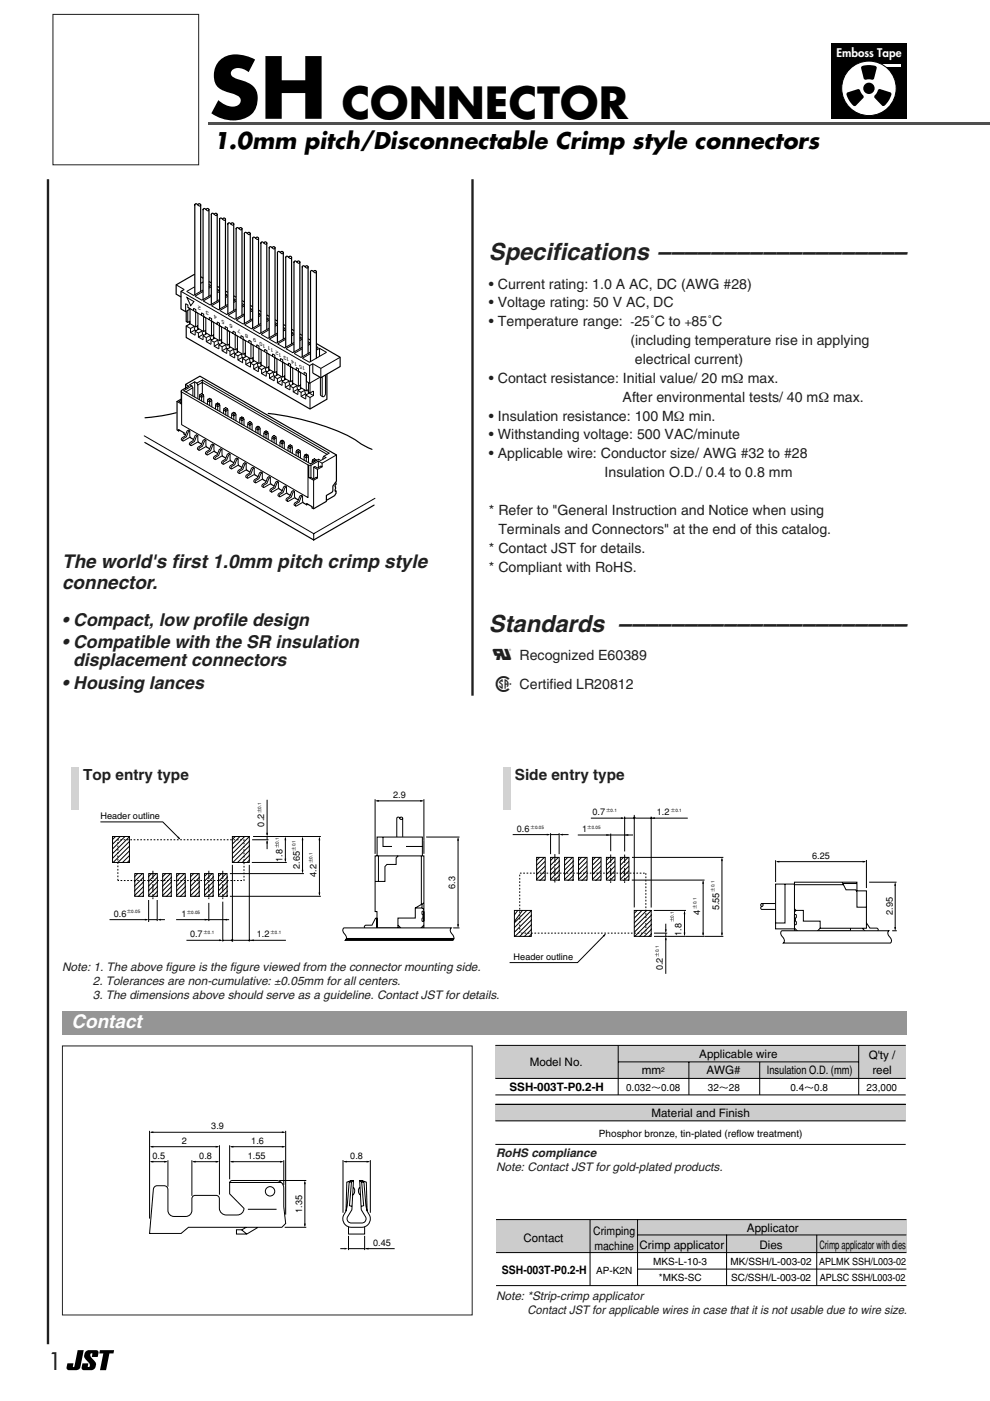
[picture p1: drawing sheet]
<svg xmlns="http://www.w3.org/2000/svg" width="210mm" height="297mm" viewBox="0 0 210 297" stroke-linecap="round" stroke-linejoin="round" font-family="sans-serif">
<path d="M16.5 286.3h1.3l-.8 3.6a.9 .9 0 0 1-.9 .6h-1.5a.49 .49 0 0 1-.5-.6l.2-.8h1.3l-.1 .7h.2zM18.3 286.5l.5-.2h1.6a.49 .49 0 0 1 .5 .6l-.2 .8h-1.2l.1-.7a.48 .48 0 0 0-.5 .4 .48 .48 0 0 0 .3 .5 1.54 1.54 0 0 1 .5 2.4l-.5 .2h-1.6a.49 .49 0 0 1-.5-.6l.2-.8h1.2l-.1 .7a.48 .48 0 0 0 .5-.4 .48 .48 0 0 0-.3-.5 1.54 1.54 0 0 1-.5-2.4zM21.2 286.3h3l-.1 .7h-.9l-.7 3.5h-1.3l.7-3.5h-.9z" fill="#000"/>
<path d="M13.2 43h83v73h-83z" fill="#fff"/>
<g fill="none" stroke="#000" stroke-width=".21">
<path d="M41.9 43.4l.4 .3 .2-.3M43.1 59.8l-.5 .3M43.7 44.4l.4 .3 .2-.2M45.4 45.5l.4 .2 .3-.2M47.2 46.5l.4 .2 .2-.2M49 47.5l.3 .2 .3-.2M50.7 48.5l.4 .3 .2-.3M52.5 49.5l.3 .3 .3-.3M54.2 50.5l.4 .3 .2-.3M56 51.5l.3 .3 .3-.3M57.7 52.5l.4 .3 .2-.3M59.5 53.5l.3 .3 .3-.2"/>
<path d="M61.2 54.6l.4 .2 .2-.2M63 55.6l.3 .2 .3-.2M64.7 56.6l.4 .2 .2-.2M66.5 57.6l.4 .3 .2-.3M37.3 60.4l1.8 1M38.4 61.8l27.2 15.7 .7-.4 1.7 1 4.1-2.4M39.4 66.1v-1.7l.4 .3v.5l.5 .3v3.1l1.2 .7 .5-.2M39.5 69.1l.9 .5v.9l1 .6v-.9M39.6 63.1l1.5 .8-.7 .9zM39.8 65.8v2.6M39.8 65.2l1.2 .7M41.1 69.1l.2 .9 .3 .1"/>
<path d="M41.1 69.2l-.7 .4M41.3 70l-.9 .5M41.3 60.8l-1.7 1 1.5 .8 1.9-1.1M41.4 70.2l.7 .4v.9l1 .5v-.8M41.5 69.3v-3.1l-.5-.3v-.5l.5 .2v.5l.5 .4v3.1l1.2 .7 .4-.3M41.5 66.1l1.2 .7M41.8 69.2l.2 .7M42.1 69.7l-.7 .5M42.8 70.1l.2 .8 .2 .2M42.8 70.2l-.7 .4M43 71l-.9 .5M43 61.8l-1.7 1 1.5 .9 2-1.2"/>
<path d="M43.1 71.2l.6 .4v.8l1 .6v-.8M43.2 70.3v-3.2l-.5-.3v-.5l.5 .3v.5l.4 .3v3.2l1.2 .7 .5-.3M43.2 67.1l1.2 .7M43.4 70.1l.2 .7M43.8 70.7l-.7 .5M44.3 60.3l.4 .2-.4 .3M44.5 71l.2 .9 .2 .1M44.5 71.2l-.8 .4M44.6 71.9l-.9 .5M44.7 72.2l.7 .4v.8l1 .6v-.9M44.8 60.8l-.5 .3M44.8 62.8l-1.7 1 1.5 .9 2-1.2"/>
<path d="M44.8 71.3v-3.2l-.4-.3v-.5l.5 .3v.5l.4 .3v3.1l1.2 .7 .5-.2M44.9 68.1l1.2 .7M45.1 71.1l.2 .7M45.5 71.6l-.8 .6M46.1 61.3l.3 .3-.3 .2M46.1 72l.2 .9 .3 .1M46.1 72.1l-.7 .5M46.3 72.9l-.9 .5M46.4 73.1l.7 .4v.9l1 .5v-.8M46.5 72.2v-3.1l-.4-.3v-.5l.4 .2v.5l.5 .4v3.1l1.2 .7 .5-.3M46.5 69l1.2 .7M46.5 61.8l-.4 .3"/>
<path d="M46.6 63.8l-1.8 1 1.5 .9 2-1.2M46.8 72.1l.2 .7M47.1 72.6l-.7 .5M47.8 62.3l.4 .3-.4 .2M47.8 73l.2 .8 .3 .2M47.8 73.1l-.7 .4M48 73.9l-.9 .5M48.1 74.1l.7 .4v.8l1 .6v-.8M48.2 73.2v-3.2l-.5-.3v-.5l.5 .3v.5l.5 .3v3.2l1.2 .7 .4-.3M48.2 70l1.2 .7M48.3 62.8l-.5 .3M48.3 64.8l-1.7 1 1.5 .9 2-1.2"/>
<path d="M48.5 73l.2 .7M48.8 73.6l-.7 .5M49.5 73.9l.2 .9 .2 .2M49.5 74.1l-.7 .4M49.6 63.4l.3 .2-.3 .2M49.7 74.8l-.9 .5M49.8 75.1l.6 .4v.8l1 .6v-.9M49.9 74.2v-3.2l-.5-.3v-.5l.5 .3v.5l.4 .3v3.1l1.2 .7 .5-.2M49.9 71l1.2 .7M50.1 65.9l-1.8 .9 1.5 .9 2-1.1M50.1 63.8l-.5 .3M50.1 74l.2 .7"/>
<path d="M50.5 74.5l-.7 .6M51.2 74.9l.2 .9 .2 .1M51.2 75l-.8 .5M51.3 64.4l.4 .2-.4 .2M51.3 75.8l-.9 .5M51.4 76l.7 .4v.9l1 .5v-.8M51.5 75.1v-3.1l-.4-.3v-.5l.5 .2v.5l.4 .4v3.1l1.2 .7 .5-.3M51.6 71.9l1.2 .7M51.8 64.8l-.5 .3M51.8 66.9l-1.7 1 1.5 .8 2-1.1M51.8 75l.2 .7M52.2 75.5l-.8 .5"/>
<path d="M52.8 75.9l.2 .8 .3 .2M52.8 76l-.7 .4M53 76.8l-.9 .5M53.1 65.4l.4 .2-.4 .2M53.1 77l.7 .4v.8l1 .6v-.8M53.2 76.1v-3.2l-.4-.3v-.5l.4 .3v.5l.5 .3v3.2l1.2 .7 .5-.3M53.2 72.9l1.2 .7M53.5 75.9l.2 .7M53.6 67.9l-1.7 1 1.4 .8 2-1.1M53.6 65.9l-.5 .2M53.8 76.5l-.7 .5M54.5 76.8l.2 .9 .3 .2"/>
<path d="M54.5 77l-.7 .4M54.7 77.7l-.9 .5M54.8 78l.7 .4v.8l1 .6v-.9M54.8 66.4l.4 .2-.4 .2M54.9 77.1v-3.2l-.5-.3v-.5l.5 .3v.5l.5 .3v3.1l1.2 .7 .4-.2M54.9 73.9l1.2 .7M55.2 76.9l.2 .7M55.3 66.9l-.5 .3M55.3 68.9l-1.7 1 1.5 .8 2-1.1M55.5 77.4l-.7 .6M56.2 77.8l.2 .9 .2 .1M56.2 77.9l-.7 .5"/>
<path d="M56.4 78.7l-.9 .5M56.5 78.9l.6 .4v.9l1 .5v-.8M56.6 78v-3.1l-.5-.3v-.5l.5 .2v.5l.4 .4v3.1l1.2 .7 .5-.3M56.6 67.4l.4 .2-.4 .2M56.6 74.8l1.2 .7M56.8 77.9l.2 .7M57.1 69.9l-1.7 1 1.4 .8 2-1.1M57.1 67.9l-.5 .3M57.2 78.4l-.7 .5M57.9 78.8l.2 .8 .2 .2M57.9 78.9l-.8 .4M58 79.7l-.9 .5"/>
<path d="M58.1 79.9l.7 .4v.8l1 .6v-.8M58.2 79v-3.2l-.4-.3v-.5l.5 .3v.5l.4 .3v3.2l1.2 .7 .5-.3M58.3 75.8l1.2 .7M58.3 68.4l.4 .2-.4 .3M58.5 78.8l.2 .7M58.8 68.9l-.5 .3M58.8 70.9l-1.7 1 1.5 .9 2-1.2M58.9 79.4l-.8 .5M59.5 79.7l.2 .9 .3 .2M59.6 79.9l-.8 .4M59.9 80v-3.2l-.4-.3v-.5l.4 .3v.5l.5 .3v3.1l1.2 .7 .5-.2M59.9 76.8l1.2 .7"/>
<path d="M60.1 69.4l.4 .2-.4 .3M60.2 79.8l.2 .7M60.6 69.9l-.5 .3M60.6 71.9l-1.7 1 1.4 .9 2-1.2M61.6 77.7l1.2 .7M61.8 70.4l.4 .3-.4 .2M62.3 70.9l-.5 .3M62.3 72.9l-1.7 1 1.5 .9 2-1.2M63.3 78.7l1.2 .7M63.6 71.4l.4 .3-.4 .2M64.1 73.9l-1.7 1 1.4 .9 2-1.2M64.1 71.9l-.5 .3"/>
<path d="M65.3 72.5l.4 .2-.4 .2M65.6 77.5v3.8M65.8 72.9l-.5 .3M66.3 77.1v2M67.1 73.5l.4 .2-.4 .2M67.1 74.2l.6-.3 1.5 .8-3.6 2.1-1.5-.8 1.7-1M67.7 73.9v1.6M67.8 80l-2.2 1.3-.6-.4v-1.7l-.5-.3v.5l.4 .3v3.2M68 78.1v2M68.3 79.9l.1 4.2M69 79.5v4l-.2 .4-.3 .2-.5-.2-.1-.2v-3.7M30.6 92.4l35.9 20.7"/>
<path d="M37.5 85.1l.9 .5M37.9 91.1v.3M38.4 84.9l-.4 .2M38.4 83.1l27.1 15.6h.4l1.6-1 .8 .5 3-1.7M38.5 83.1v6.9l26.8 15.5v-6.9M39.3 81.5l.7 .4M40.2 92.7l-1.3 .8-.4-.2 .1-.5 .6-.4 .4-1 .4-.2 .2 .2 .2 1.4M40.2 91.4l-.3 .1-.4 1.1-.7 .5v.4M40.7 81.8l-1.7 1 26.9 15.6 1.6-1 .5 .2 1.1-.6-.5-.3M40.7 81.8l.2 .4v1.7M40.9 82.2l-1.5 .9M41.3 81v3.2"/>
<path d="M41.7 81.2l1.2-.6v2.9M41.7 81.2l-.4-.2-1.1 .6 .5 .2M41.7 81.2l.3 .4M41.9 93.7l-1.3 .8-.4-.3 .1-.4 .6-.4 .5-1 .3-.2 .2 .2 .2 1.4M42 81.6v2.9M42 81.6l.9-.5 26.4 15.2M42 92.4l-.4 .1-.4 1.1-.7 .5v.4M42.3 84l.4 .2 .5-.2M42.4 83.7l-.1 1M42.4 83.7l.3-.2 .4 .2M42.4 83.7l.3 .2M42.7 83.9v1.1"/>
<path d="M42.9 80.6l26.9 15.5-1.2 .6-.1 .7M43.1 83.7l.1 1.6M43.1 83.7l-.4 .2M43.7 94.7l-1.4 .8-.4-.3 .1-.4 .7-.4 .4-1 .3-.2 .3 .1 .1 1.5M43.7 93.3l-.3 .2-.5 1.1-.7 .5v.4M44 85l.4 .2M44.1 84.7l-.1 1M44.1 84.7l.3-.2 .4 .2M44.1 84.7l.3 .2M44.8 84.7l.1 1.6M44.8 84.7l-.4 .2v1.1M44.9 85l-.5 .2"/>
<path d="M45.4 95.7l-1.4 .8-.4-.3 .1-.4 .7-.4 .4-1.1 .3-.1 .3 .1 .1 1.5M45.4 94.3l-.3 .2-.5 1.1-.7 .5v.3M45.7 86l.5 .2 .4-.2M45.8 85.6l-.1 1.1M45.8 85.6l.4-.2 .3 .2M45.8 85.6l.4 .2M46.2 85.8v1.2M46.5 85.6l.1 1.6M46.5 85.6l-.3 .2M47.1 96.7l-1.4 .7-.4-.2 .1-.4 .7-.4 .4-1.1 .3-.1 .3 .1 .1 1.4M47.1 95.3l-.3 .2-.4 1.1-.8 .5v.3M47.4 86.9l.5 .3 .4-.3"/>
<path d="M47.5 86.6l-.1 1.1M47.5 86.6l.4-.2 .3 .2M47.5 86.6l.4 .2M47.9 86.8v1.2M48.2 86.6l.1 1.6M48.2 86.6l-.3 .2M48.8 97.6l-1.4 .8-.4-.2 .1-.4 .7-.4 .4-1.1 .3-.2 .3 .2 .1 1.4M48.8 96.3l-.3 .2-.4 1-.8 .5v.4M49.1 87.9l.5 .3 .4-.3M49.2 87.6l-.1 1.1M49.2 87.6l.4-.2 .3 .2M49.2 87.6l.4 .2"/>
<path d="M49.6 87.8v1.2M49.9 87.6l.1 1.6M49.9 87.6l-.3 .2M50.5 98.6l-1.4 .8-.4-.2 .1-.4 .7-.4 .4-1.1 .3-.2 .3 .2 .1 1.4M50.5 97.3l-.3 .2-.4 1-.8 .5v.4M50.8 88.9l.5 .3 .4-.3M50.9 88.6l-.1 1.1M50.9 88.6l.4-.2 .3 .2M50.9 88.6l.4 .2M51.3 88.8v1.2M51.6 88.6l.1 1.6M51.6 88.6l-.3 .2"/>
<path d="M52.2 99.6l-1.4 .8-.4-.2 .1-.4 .7-.4 .4-1.1 .3-.2 .3 .2 .1 1.4M52.2 98.3l-.3 .2-.4 1-.8 .5v.4M52.5 89.9l.5 .3 .4-.3M52.6 89.6l-.1 1.1M52.6 89.6l.4-.2 .3 .2M52.6 89.6l.4 .2M53 89.8v1.1M53.3 89.6l.1 1.6M53.3 89.6l-.3 .2M53.9 99.3l-.3 .1-.4 1.1-.7 .5v.4M54.2 90.9l.5 .2 .5-.2M54.3 90.6l.4-.2 .3 .2 .2 1.6"/>
<path d="M54.3 90.6l-.1 1M54.3 90.6l.4 .2M54.7 90.8v1.1M55.1 90.6l-.4 .2M55.9 91.9l.5 .2 .5-.2M56 91.6l-.1 1M56 91.6l.4-.2 .4 .2M56 91.6l.4 .2M56.4 91.8v1.1M56.8 91.6l.1 1.6M56.8 91.6l-.4 .2M57.7 92.9l.4 .2 .5-.2"/>
<path d="M57.8 92.5l-.1 1.1M57.8 92.5l.3-.2 .4 .2M57.8 92.5l.3 .3M58.1 92.8v1.1M58.5 92.5l.1 1.6M58.5 92.5l-.4 .3M59.4 93.8l.4 .3M59.5 93.5l-.1 1.1M59.5 93.5l.3-.2 .4 .2M59.5 93.5l.3 .2M59.7 80.6l-.9 .5M59.8 80.9l.7 .4v.8l1 .6v-.9"/>
<path d="M59.8 93.7v1.2M60.2 93.5l.1 1.6M60.2 93.5l-.4 .2M60.3 93.8l-.5 .3M60.5 80.3l-.7 .6M61.1 94.8l.4 .3 .5-.3M61.2 94.5l-.1 1.1M61.2 94.5l.3 .2M61.2 94.5l.3-.2 .4 .2M61.2 80.7l.2 .9 .3 .1M61.2 80.8l-.7 .5M61.4 81.6l-.9 .5"/>
<path d="M61.5 81.8l.7 .4v.9l1 .5v-.8M61.5 94.7v1.2M61.6 80.9v-3.1l-.5-.3v-.5l.5 .2v.5l.5 .4v3.1l1.2 .7 .4-.3M61.9 80.8l.2 .7M61.9 94.5l.1 1.6M61.9 94.5l-.4 .2M62.2 81.3l-.7 .5M62.8 95.8l.4 .3 .5-.3M62.9 95.5l-.1 1.1M62.9 95.5l.3 .2M62.9 95.5l.3-.2 .4 .2M62.9 81.7l.2 .8 .2 .2"/>
<path d="M62.9 81.8l-.7 .4M63.1 82.6l-.9 .5M63.2 82.8l.6 .4v.8l1 .6v-.8M63.2 95.7v1.2M63.3 81.9v-3.2l-.5-.3v-.5l.5 .3v.5l.4 .3v3.2l1.2 .7 .5-.3M63.5 81.8l.2 .6M63.6 95.5l.1 1.6M63.6 95.5l-.4 .2M63.8 83.2l.8-.6 .2 .9 .2 .2M63.9 82.3l-.7 .5M64.5 96.8l.4 .3 .5-.3M64.6 96.5l-.1 1.1"/>
<path d="M64.6 96.5l.3 .2M64.6 96.5l.3-.2 .4 .2M64.7 83.5l-.9 .5M64.8 83.8l.9 .5v2.4M64.9 96.7v1.1M65.2 82.7l.2 .7M65.3 96.5l.1 1.6M65.3 96.5l-.4 .2M65.4 81.1v2l.3 .2M65.5 98.7v2.5l1 .6M65.6 83.2l-.8 .6M65.6 83.3l.9 .6"/>
<path d="M65.7 83.3l.8-.4v1l-.8 .4M65.7 81.2v2.1M65.9 98.7v2.5M66.2 97.8l.3 .2M66.3 97.5l-.1 .7M66.3 97.5l.3 .2M66.3 97.5l.3-.2 .4 .2M66.5 99.1v2.4M66.5 99.1l.8 .4M66.7 97.7v.2M67 97.5l.1 .2M67 97.5l-.3 .2"/>
<path d="M67.5 97.7v1.4M68.3 98.2v.8l-1 .5v1.8l-.8 .5v6.1M68.3 99l-.3-.2-.7 .4-.5-.3-.3 .2M53.9 100.6l-1.4 .8-.4-.3 .1-.4 .7-.4 .4-1 .3-.2 .3 .2 .1 1.4M55.6 101.6l-1.4 .8-.4-.3 .2-.4 .6-.4 .4-1 .3-.2 .3 .1 .1 1.5M55.6 100.2l-.3 .2-.4 1.1-.7 .5v.4M57.3 102.6l-1.4 .8-.4-.3 .2-.4 .6-.4 .4-1.1 .3-.1 .3 .1 .2 1.5M57.3 101.2l-.3 .2-.4 1.1-.7 .5v.3M59 103.6l-1.3 .7-.5-.2 .2-.4 .6-.4 .4-1.1 .3-.1 .3 .1 .2 1.4M59 102.2l-.3 .2-.4 1.1-.7 .5v.3M60.7 104.6l-1.3 .7-.4-.2 .1-.4 .6-.4 .4-1.1 .4-.2 .2 .2 .2 1.4M60.7 103.2l-.3 .2-.4 1-.7 .5v.4"/>
<path d="M62.4 105.5l-1.3 .8-.4-.2 .1-.4 .6-.4 .5-1.1 .3-.2 .2 .2 .2 1.4M62.5 104.2l-.4 .2-.4 1-.7 .5v.4M64.2 106.5l-1.4 .8-.4-.2 .1-.4 .7-.4 .4-1.1 .3-.2 .3 .2 .1 1.4M64.2 105.2l-.4 .2-.4 1-.7 .5v.4M65 106.8v.2M65.5 101.2h.4M65.9 101.2l.6 .3 .6-.3 .2 .1M66.5 113.1v1.4M79.5 105.6l-13 7.5"/>
</g>
<g fill="none" stroke="#000" stroke-width=".25">
<path d="M41.3 58.1l-4 2.3v2l1.1 .6M42.6 58.7l.5 .3M44.3 59.7l.5 .3M45.4 45.4l.4-.2 .3 .3v18.3M45.4 45.5l-.3-.3-.3 .3v19M47.2 46.4l.3-.2 .3 .3v18.3M47.2 46.5l-.4-.3-.2 .3v19M48.9 47.4l.4-.2 .3 .3v18.3M49 47.5l-.4-.3-.3 .3v19M50.7 48.5l.3-.2 .3 .2v18.3M50.7 48.5l-.4-.3-.2 .3v19M52.4 49.5l.4-.2 .3 .2v18.3"/>
<path d="M52.5 49.5l-.4-.2-.3 .2v19M54.2 50.5l.3-.2 .3 .2v18.3M54.2 50.5l-.4-.2-.2 .2v19.1M55.9 51.5l.4-.2 .3 .2v18.4M56 51.5l-.4-.2-.3 .2v19.1M57.7 52.5l.3-.2 .3 .2v18.4M57.7 52.5l-.4-.2-.2 .2v19.1M59.4 53.5l.4-.2 .3 .3v18.3M59.5 53.5l-.4-.2-.3 .3v19M61.2 54.5l.3-.2 .3 .3v18.3M61.2 54.6l-.4-.3-.2 .3v19M62.9 55.5l.4-.2 .3 .3v18.3"/>
<path d="M63 55.6l-.4-.3-.3 .3v19M64.7 56.5l.3-.2 .3 .3v18.3M64.7 56.6l-.4-.3-.2 .3v19M66.4 57.6l.4-.2 .3 .2M66.5 57.6l-.4-.2-.3 .2v19M67.1 57.6v18.3M39.1 61.4l-.7 .4v3.7l1 .6 .9-.5M39.5 66v2.2l.3 .2 .5-.3M40.2 68.1v.6l-.7 .4v2.5l26.2 15.1 3.6-2.1v-5.3M42.5 61.8v-18.4l-.1-.2-.3 .1-.2 .1-.3-.2-.3 .2v19.1M44.3 62.8v-18.3l-.2-.3-.3 .1-.1 .1-.4-.2-.2 .3v19M46.1 60.7l.5 .3"/>
<path d="M47.8 61.7l.5 .3M49.6 62.7l.5 .3M51.3 63.7l.5 .3M53.1 64.8l.5 .2M54.8 65.8l.5 .3M56.6 66.8l.5 .3M58.3 67.8l.5 .3M60.1 68.8l.5 .3M61.8 69.8l.5 .3M63.6 70.8l.5 .3M65.3 71.8l.5 .3M67.1 72.8l5 2.9v2l-4.1 2.4-1.7-1"/>
<path d="M30.7 93.8l35.8 20.7 12.8-7.4M37.4 87.5l-3.1 .6-3.6 .5M37.9 91.1l1.1 .7v.2l.3 .2M38 85.1l.4 .3M38.4 84.6l-.9 .5v6.1l.4 .2 .2-.2M39.3 82.2v-.7l3.1-1.7 28.9 16.7v5.5l-.7 1.1v1l-.2 .3-1.2 .6v1.3l-2.7 1.6-.3-.2v-.3l-1.2-.6M40 81.9l-1.6 .9v2.9M40.4 92.8l.6 .4M42.1 93.8l.6 .4M43.8 94.8l.6 .3M45.5 95.8l.6 .3M47.2 96.7l.6 .4"/>
<path d="M48.9 97.7l.6 .4M50.6 98.7l.7 .4M52.3 99.7l.7 .4M56.9 87.7a52.1 52.1 0 0 1 18.3 5.5l1.6 1.1 2.1 1M54 100.7l.7 .4M55.7 101.7l.7 .3M57.5 102.7l.6 .3M59.2 103.6l.6 .4M60.9 104.6l.6 .4M62.6 105.6l.6 .4M64.3 106.6l.7 .4 .3-.1M71.1 102.3l.1 .4-.2 .3v1.1h.2v.5l-.3 .5-1.7 .9"/>
</g>
<path d="M.2 0h209.7v38h-209.7z" fill="#fff"/>
<path d="M44.3 26h165.6v.5h-165.6z" fill="#4d4d4d"/>
<path d="M176.2 9.2h16v16h-16z" fill="#000"/>
<path d="M186 13.7h5v.6h-5z" fill="#fff"/>
<circle cx="184.2" cy="18.7" r="5.8" fill="#fff" stroke="#000" stroke-width=".21"/>
<circle cx="184.2" cy="18.7" r="1.21" fill="#000"/>
<path d="M179.7 19.9l2.2-.8 .3 .1 .7 1.3-1.5 1.8a1.76 1.76 0 0 1-1.4-1.4zM182.8 14.3a3.9 3.9 0 0 1 2.9 0l-.5 2.3-.3 .1h-1.5zM186.4 19.1l2.3 .6a1.76 1.76 0 0 1-.6 1.8l-.2 .3a.63 .63 0 0 1-.8 .4l-1.6-1.7z" fill="#000" stroke="#000" stroke-width=".35"/>
<path d="M10.2 38v247" fill="none" stroke="#231f20" stroke-width=".5"/>
<path d="M11.2 3.1h30.9v31.8h-30.9z" fill="#fff"/>
<path d="M11.2 3.1h30.9v31.8h-30.9z" fill="none" stroke="#231f20" stroke-width=".21"/>
<path d="M81.2 177.5v2h8.4M77.3 196.3l.3-.1h1.3l.7-1.5h.3v2.2h-2.3a.38 .38 0 0 1-.3-.6zM80.2 181.5v5.4M84.4 196.1l.9 .8h3.6l1-.8M84.4 181.5l-.4 .4v1.4h-2l-.4 .4v3.2h-2.1M85 196.7h-5.1v-3.4h-.4v-11.8h10.4v15.2h-.6M89.3 181.5v10.3M89.5 191.7v.8h-1.4M89.5 192.5l.4 .3M89.5 193.2h.2l.2 .2v.7a1.25 1.25 0 0 1-.2 1.3l-.2-.2 .2-.7-.2-.8zM89.6 181.4v-3.9h-9.6v4M89.9 191.5l-1.8 1v2.1h-3.7v2.1" fill="none" stroke="#000" stroke-width=".21"/>
<path d="M83.2 178.6h3v1.7h-3z" fill="#fff"/>
<path d="M79.5 169.8l.8-.2v.4zM89.1 169.6l.8 .2-.8 .2z" fill="#000"/>
<path d="M79.8 169.8h9.8M89.9 178.2v2.8" fill="none" stroke="#000" stroke-width=".21"/>
<path d="M72.9 196.7h22.8a1.06 1.06 0 0 0 .4 1.6l.1 .7-.2 .3h-22.8a1.06 1.06 0 0 0-.4-1.6l-.1-.7z" fill="#fff" stroke="#000" stroke-width=".21"/>
<path d="M73.5 199h22.7l-.2 .3h-22.8z" fill="#000" stroke="#000" stroke-width=".21"/>
<g fill="none" stroke="#000" stroke-width=".21">
<path d="M21.3 174.3h13.2l3.6 3.5M23.9 177.4h3.5v5.5h-3.5zM24.5 177.3l-.7 .7M25.5 177.3l-1.7 1.7M26.5 177.3l-2.7 2.7M27.5 177.4l-3.7 3.6M27.5 178.4l-3.7 3.6M27.5 179.4l-3.6 3.5M49.3 177.4h3.6v5.5h-3.6zM49.9 177.3l-.7 .7M50.9 177.3l-1.7 1.7M51.9 177.3l-2.7 2.7"/>
<path d="M52.9 177.4l-3.7 3.6M52.9 178.4l-3.7 3.6M52.9 179.4l-3.6 3.5M53.5 178h3.4M53.7 177.4h14.3M56.6 169.6v7.5M56.6 177.4v.6M56.6 178.3v1.7M60.5 177.7v4.9M64.1 177.7v7.2M67.7 177.7v12M79.5 169.4v11.6"/>
<path d="M84.8 173.5l.3-.3 .3 .3M85.4 177.4v-3.9l-.2 .2h-.3l-.5-.5-.3 .3v4M89.9 169.5v8.7M90.3 177.5h7.1M97.1 177.8v18.6M23.2 195h8M27.5 180.4l-2.6 2.5M27.5 181.4l-1.6 1.5M27.5 182.4l-.6 .5M28.6 185.2h1.8v4.8h-1.8zM29.2 185.2l-.7 .7M30.2 185.2l-1.7 1.7"/>
<path d="M30.5 186.9l-2 2M30.5 187.9l-2 2M30.5 188.9l-1.2 1.2M30.5 189.9l-.2 .2M30.5 185.9l-2 2M31.5 195h1.8M31.5 190.8v4.7M31.5 185.2h1.9v4.8h-1.9zM32.2 185.2l-.8 .7M33.2 185.2l-1.8 1.7M33.3 190.8v4.5M33.4 186.9l-2 2"/>
<path d="M33.4 187.9l-2 2M33.4 188.9l-1.1 1.2M33.4 189.9l-.1 .2M33.4 185.9l-2 2M33.6 195h1.4M34.5 185.2h1.8v4.8h-1.8zM35.2 185.2l-.8 .7M36.2 185.2l-1.8 1.7M36.4 185.9l-2 2M36.4 186.9l-2 2M36.4 187.9l-2 2M36.4 188.9l-1.1 1.2"/>
<path d="M36.4 189.9l-.1 .2M37.3 195h11.3M37.5 185.2h1.8v4.8h-1.8zM38.1 185.2l-.7 .7M39.1 185.2l-1.7 1.7M39.4 189.9l-.2 .2M39.4 186.9l-2 2M39.4 187.9l-2 2M39.4 188.9l-1.2 1.2M39.4 185.9l-2 2M39.5 199.4h7.4M40.4 185.2h1.8v4.8h-1.8z"/>
<path d="M41.1 185.2l-.7 .7M42.1 185.2l-1.7 1.7M42.4 189.9l-.2 .2M42.4 186.9l-2 2M42.4 185.9l-2 2M42.4 187.9l-2 2M42.4 188.9l-1.2 1.2M43.4 185.2h1.8v4.8h-1.8zM44 185.2l-.7 .7M44.3 191.4v3.9M45 185.2l-1.7 1.7M45.2 188.9l-1.1 1.2"/>
<path d="M45.2 186.9l-1.9 2M45.2 187.9l-1.9 2M45.2 189.9l-.1 .2M45.2 185.9l-1.9 2M46.3 185.2h1.8v4.8h-1.8zM47 185.2l-.7 .7M47.2 199.4h2.1M47.2 191.2v8.4M48 185.2l-1.7 1.7M48.2 186.9l-1.9 2M48.2 187.9l-1.9 2M48.2 188.9l-1.1 1.2"/>
<path d="M48.2 189.9l-.1 .2M48.2 185.9l-1.9 2M48.7 185.2h15.7M48.7 190h19.3M49.3 183.4v16.2M49.6 199.4h11M52.9 183.4v16.2M52.9 180.4l-2.6 2.5M52.9 181.4l-1.6 1.5M52.9 182.4l-.6 .5M53.4 182.9h7.4M96.1 196.7h1.3"/>
<path d="M166.4 187.4v8.3h-2M168.4 187.4h-4v9.5h4.1M168.4 196.8l1 .7h3.6l.9-.7h9.8v-7.9h-2v-1.9h-13.3v10.3h.6M168.4 187.6h10.4M168.4 192.7l.4 .3M168.5 193.9h.2l.1 .2-.2 .7 .2 1.1-.1 .2-.3-.2zM168.8 193h1.5v2.3h3.6v1.5M168.8 193l-.4 .4M178.6 187l.8 1.7h2l.3 .4v3.2h2M178.7 187.3h3M180.3 196.8v.5h-6.9M183.7 195.7l.7 1.1h1.4a.38 .38 0 0 1 .4 .4 .38 .38 0 0 1-.4 .3h-2.3l-.7-.7"/>
</g>
<g fill="#000">
<path d="M37.6 177.6l.3-.2 .4 .6zM56.5 176.6h.3l-.2 .8zM56.6 178l.2 .8h-.4zM60.5 177.4l.2 .8h-.4zM64.1 177.4l.2 .8h-.3zM67.7 177.4l.2 .8h-.4zM97.1 177.5l.2 .8h-.4zM30.7 194.8l.8 .2-.8 .2zM33.3 195l.8-.2v.4zM43.4 194.8l.8 .2-.8 .2zM46.4 199.2l.8 .2-.8 .1zM47.3 195l.8-.2v.4z"/>
<path d="M53 199.4l.8-.2v.3zM60.3 182.1h.4l-.2 .8zM64 184.4h.3l-.2 .8zM67.5 189.2h.4l-.2 .8zM96.9 195.9h.4l-.2 .8z"/>
<circle cx="49.3" cy="199.4" r=".27"/>
</g>
<path d="M25 178h26.7v8.7h-26.7z" fill="none" stroke="#000" stroke-width=".21" stroke-dasharray=".4 .4" stroke-linecap="butt"/>
<path d="M32.4 184.6v6M44.3 184.6v6M47.2 184.6v6" fill="none" stroke="#000" stroke-width=".21" stroke-dasharray="1.8 .4 .4 .4" stroke-linecap="butt"/>
<path d="M165.8 197.3h22.7a.88 .88 0 0 0 .1 1.3 .88 .88 0 0 1 .2 1.3h-22.7a1.06 1.06 0 0 0-.4-1.5l-.2-.8z" fill="#fff" stroke="#000" stroke-width=".21"/>
<path d="M164.4 182.7l.8-.2v.4zM182.9 182.5l.8 .2-.8 .2zM189.6 196.5h.4l-.2 .8zM189.8 187l.2 .8h-.4z" fill="#000"/>
<g fill="none" stroke="#000" stroke-width=".21">
<path d="M109.1 193h3.6v5.5h-3.6zM113.8 181.8h1.8v4.8h-1.8zM116.7 181.8h1.9v4.8h-1.9zM119.7 181.8h1.8v4.8h-1.8zM122.7 181.8h1.8v4.8h-1.8zM125.6 181.8h1.8v4.8h-1.8zM128.6 181.8h1.8v4.8h-1.8zM131.5 181.8h1.8v4.8h-1.8zM134.5 193h3.6v5.5h-3.6zM161.5 191.6l-.2 .3 .2 .3M164.4 191.6h-2.9l.3 .1v.3l-.5 .5 .2 .3h2.9M164.4 182.4v4.6"/>
<path d="M164.7 182.7h18.7M183.7 182.3v6M184.3 187h5.8M189.2 197.3h.9M189.8 187.3v9.7"/>
</g>
<path d="M110.2 185.1h26.7v12.7h-26.7z" fill="none" stroke="#000" stroke-width=".21" stroke-dasharray=".4 .4" stroke-linecap="butt"/>
<path d="M109.4 174.8h3v1.7h-3z" fill="#fff"/>
<g fill="#000">
<path d="M115.9 176.8l.8 .2-.8 .1zM118.6 177l.7-.2v.3zM128.5 176.9l.8 .1-.8 .2zM131.6 173.3l.8 .2-.8 .1zM132.4 177l.8-.1v.3zM138.1 173.5l.8-.2v.3zM127.8 198.4l.7-.5-.4 .7zM141.2 198.5l.1 .8h-.3zM141 197h.3l-.1 .8zM145 197.7h.3l-.2 .8zM145.1 193l.2 .8h-.4zM148.9 197.7h.4l-.2 .8z"/>
<path d="M149.1 186.6l.2 .8h-.4zM152.9 197.7h.4l-.2 .8zM153.1 181.8l.2 .8h-.4zM59.8 239.9l.8 .2-.8 .1zM31.7 240.1l.8-.2v.3zM31.7 243.1l.8-.2v.4zM31.7 246.3l.8-.2v.4zM34.8 246.1l.8 .2-.8 .2zM40.7 246.3l.8-.2v.4zM45.7 242.9l.8 .2-.8 .2zM45.7 246.1l.8 .2-.8 .2zM48.7 246.3l.8-.2v.4z"/>
<path d="M48.7 243.1l.8-.2v.4zM59.4 246.1l.8 .2-.8 .2zM59.8 242.9l.8 .2-.8 .2zM64.6 250.3l.2 .8h-.3zM64.5 259.4h.3l-.2 .8zM72.7 246.3l.8-.2v.4zM77.7 246.1l.8 .2-.8 .2zM73 264.6l.8 .1-.8 .2zM77.3 264.7l.8-.1v.3z"/>
<circle cx="134.5" cy="173.4" r=".27"/>
</g>
<g fill="none" stroke="#000" stroke-width=".21">
<path d="M108.7 177h7.7M116.7 176.7v4.4M116.7 177h1.9M118.6 176.7v4.4M118.9 177h1.6M122.5 177h11.7M125.3 173.5h6.8M129.5 176.7v3.8M132.4 173.5h2.1M132.4 173.1v7.4M134.5 172.8v19.6M134.8 173.5h11"/>
<path d="M138.1 173.1v19.3M109.8 193l-.8 1.1M110.8 193l-1.8 2.4M111.7 193l-2.7 2.7M112.7 193l-3.7 3.7M112.7 194l-3.7 3.7M112.7 195l-3.6 3.6M112.7 196l-2.6 2.6M112.7 197l-1.6 1.6M112.7 198l-.6 .6M114.5 181.7l-.8 .8M115.5 181.7l-1.8 1.8"/>
<path d="M115.6 183.6l-1.9 1.9M115.6 184.6l-1.9 1.9M115.6 185.6l-1.1 1.1M115.6 186.6l-.1 .1M115.6 182.6l-1.9 1.9M117.4 181.7l-.7 .8M118.4 181.7l-1.7 1.8M118.6 182.6l-1.9 1.9M118.6 183.6l-1.9 1.9M118.6 184.6l-1.9 1.9M118.6 185.6l-1.1 1.1M118.6 186.6l-.1 .1"/>
<path d="M120.4 181.7l-.7 .8M121.4 181.7l-1.7 1.8M121.6 183.6l-1.9 1.9M121.6 184.6l-1.9 1.9M121.6 185.6l-1.1 1.1M121.6 186.6l-.1 .1M121.6 182.6l-1.9 1.9M123.4 181.7l-.8 .8M124.4 181.7l-1.8 1.8M124.5 182.6l-1.9 1.9M124.5 183.6l-1.9 1.9M124.5 184.6l-1.9 1.9"/>
<path d="M124.5 185.6l-1.1 1.1M124.5 186.6l-.1 .1M126.3 181.7l-.7 .8M127.3 181.7l-1.7 1.8M127.4 183.6l-1.8 1.9M127.4 184.6l-1.8 1.9M127.4 185.6l-1 1.1M127.4 186.6v.1M127.4 182.6l-1.8 1.9M128.3 198.1l-5.9 6h-14.4M129.3 181.7l-.8 .8M130.3 181.7l-1.8 1.8"/>
<path d="M130.4 183.6l-1.9 1.9M130.4 184.6l-1.9 1.9M130.4 185.6l-1.1 1.1M130.4 186.6l-.1 .1M130.4 182.6l-1.9 1.9M132.2 181.7l-.7 .8M133.2 181.7l-1.7 1.8M133.4 182.6l-1.9 1.9M133.4 183.6l-1.9 1.9M133.4 184.6l-1.9 1.9M133.4 185.6l-1.1 1.1M133.4 186.6l-.1 .1"/>
<path d="M133.9 186.6h15.5M134 181.8h19.4M135.2 193l-.8 .7M136.2 193l-1.8 1.7M137.2 193l-2.8 2.7M138.1 193l-3.7 3.7M138.1 194l-3.7 3.7M138.1 195l-3.5 3.6M138.1 196l-2.5 2.6M138.1 197l-1.5 1.6M138.1 198l-.5 .6M138.6 193h6.8"/>
<path d="M138.7 198.5h14.7M138.7 197.8h2.8M141.2 195.8v1.7M141.2 197.8v.7M141.2 198.8v7.7M145.1 193.3v4.9M149.1 186.9v11.3M153.1 182.1v16.1M31.7 239.8v18.6M60.6 239.8v17.7M32 246.3h3.3M32 243.1h14.2"/>
<path d="M32 240.1h28.3M32.8 251.6a2.81 2.81 0 0 1 2.3-.1l.4 .4 .1 .3v4.4a1.29 1.29 0 0 0 1.3 1.3h2.5a1.29 1.29 0 0 0 1.3-1.3v-2.5a.69 .69 0 0 1 .7-.7h4.4a.69 .69 0 0 1 .7 .7v2.1a1.46 1.46 0 0 0 1.4 1.4h2.4a1.41 1.41 0 0 0 1.4-1.4l-3-3.1v-2.3l.3-.4 9.6-.1a1.58 1.58 0 0 1 1.6 1.6v3.9l.4 3.6-.8 .8h-19.8l-1.6 1.3h-6.7l.8-9.3zM35.6 246v5.6M40.7 246v7.5M41 246.3h5.2M46.5 242.8v10.5M48.7 250.7h10.9M48.7 242.8v7.2M49 246.3h10.9M49 243.1h11.3M59.2 250.3h5.7M60.2 246v5.3"/>
<path d="M64.6 250.6v9.3M72.7 246v11.1M73 246.3h5.2M78.5 246v11.1M51.2 260.8l1.1 .8M52.2 260.2l-.9 .5h-1.2v.9h2.2l2.4-1.4M60.4 260.2h4.5M73.9 264.7h3.4M77.3 260.1v1.5h-3.4v-1.5"/>
</g>
<path d="M117.6 181.1v6M129.5 181.2v6M132.4 181.2v6" fill="none" stroke="#000" stroke-width=".21" stroke-dasharray="1.8 .4 .4 .4" stroke-linecap="butt"/>
<g fill="#fff">
<path d="M37.6 241h3v1.7h-3z"/>
<path d="M44.7 237.9h2.9v1.7h-2.9z"/>
<path d="M53.1 241h3v1.7h-3z"/>
<path d="M52.4 244.1h4.1v1.8h-4.1z"/>
</g>
<g fill="none" stroke="#000" stroke-width=".21">
<path d="M52.6 256.4h6M74 250.6l.5-.3h.4l-.3 6.2a3.3 3.3 0 0 0-1 2.1l.3 .4 .4 .3h2.4a.99 .99 0 0 0 .9-.7 .99 .99 0 0 0-.4-1.1l-.6-1-.3-6.2h.4l.5 .3 .4 5.1 .2 1.1a2.55 2.55 0 0 1 .7 1.6 1.8 1.8 0 0 1-1.8 1.8h-1.1a2.3 2.3 0 0 1-2.8-1.1l-.1-.7a2.56 2.56 0 0 1 .7-1.6l.2-1.1zM74 250.6h.5M74.1 255.6l.5 .2M74.5 250.3l-1 .3-.1 6.2M74.9 251.7a1 1 0 0 1-.2 1.6M74.9 250.3l-.4 .3-.4 5.1M76.3 250.3l.4 .3 .4 5.1M76.3 251.7a1 1 0 0 0 .2 1.6M76.7 250.6h.5M76.7 250.3l1 .3 .1 6.2M77.1 255.6l-.5 .2"/>
<path d="M72.1 264.7h1M73.9 262v3M77.3 262v3M77.5 264.7h6.2"/>
<circle cx="57.3" cy="252.6" r="1"/>
</g>
<path d="M13.2 221.8h86.9v57h-86.9z" fill="none" stroke="#231f20" stroke-width=".21"/>
<g fill="#ccc">
<path d="M105 221.6h87v7h-87z"/>
<path d="M105 234.1h87v3.5h-87z"/>
</g>
<path d="M105 234.1h87.1M105 237.6h87M105 221.6h87M105 228.6h87M105 232.1h87M131.1 221.6v10.5M131.1 225.1h51M146.1 225.1v7M161.1 225.1v7M182.1 221.6v10.5M105 242.6h87" fill="none" stroke="#000" stroke-width=".21"/>
<path d="M105.2 258.6h87v7h-87z" fill="#ccc"/>
<path d="M105.2 258.6h87M125.1 258.6v14M135.2 258.6v14M105.2 265.6h87M105.2 272.6h87M135.2 269.1h57M135.2 261.8h57M154.1 261.8v10.8M173.2 261.8v10.8" fill="none" stroke="#000" stroke-width=".21"/>
<path d="M100.2 38v109.5" fill="none" stroke="#231f20" stroke-width=".5"/>
<path d="M13.2 214.5h179v5h-179z" fill="#939598"/>
<g fill="#d1d3d4">
<path d="M15.2 162.8h1.5v8.9h-1.5z"/>
<path d="M106.7 162.8h1.5v8.9h-1.5z"/>
</g>
<text font-size="17.6" x="44.3" y="25.2">SH</text>
<text font-size="9.2" x="72.5" y="25.2">CONNECTOR</text>
<text font-size="7" fill="#231f20" x="103.7" y="146.7">1</text>
<g font-size="5" fill="#231f20">
<text x="103.7" y="55.2">Specifications –––––––––––––––––––</text>
<text x="103.7" y="134">Standards ––––––––––––––––––––––</text>
<text x="10.2" y="290.5">1</text>
</g>
<text font-size="4.8" x="45.3" y="31.5">1.0mm pitch/Disconnectable Crimp style connectors</text>
<text font-size="4.7" fill="#231f20" x="104.5" y="140">0</text>
<g font-size="4" fill="#231f20">
<text x="13.2" y="120.4">The world's first 1.0mm pitch crimp style</text>
<text x="13.2" y="124.9">connector.</text>
</g>
<text font-size="4" fill="#fff" x="15.2" y="218">Contact</text>
<g font-size="3.8" fill="#231f20">
<text x="13.2" y="132.7">• Compact, low profile design</text>
<text x="13.2" y="137.5">• Compatible with the SR insulation</text>
<text x="15.5" y="141.2">displacement connectors</text>
<text x="13.2" y="146">• Housing lances</text>
</g>
<g font-size="3.2" fill="#231f20">
<text x="17.7" y="165.5">Top entry type</text>
<text x="109.2" y="165.5">Side entry type</text>
</g>
<g font-size="3" fill="#231f20">
<text x="103.7" y="61.2">• Current rating: 1.0 A AC, DC (AWG #28)</text>
<text x="103.7" y="65.2">• Voltage rating: 50 V AC, DC</text>
<text x="103.7" y="69.2">• Temperature range:</text>
<text x="134.5" y="69.2">25˚C to</text>
<text x="146.6" y="69.2">85˚C</text>
<text x="133.7" y="73.2">(including temperature rise in applying</text>
<text x="134.6" y="77.2">electrical current)</text>
<text x="103.7" y="81.2">• Contact resistance: Initial value/ 20 mΩ max.</text>
<text x="103.7" y="89.2">• Insulation resistance: 100 MΩ min.</text>
<text x="132" y="85.2">After environmental tests/ 40 mΩ max.</text>
<text x="103.7" y="93.2">• Withstanding voltage: 500 VAC/minute</text>
<text x="103.7" y="97.2">• Applicable wire: Conductor size/ AWG #32 to #28</text>
<text x="128.2" y="101.2">Insulation O.D./ 0.4 to 0.8 mm</text>
<text x="103.7" y="109.2">* Refer to &quot;General Instruction and Notice when using</text>
<text x="105.7" y="113.2">Terminals and Connectors&quot; at the end of this catalog.</text>
<text x="103.7" y="117.2">* Contact JST for details.</text>
<text x="103.7" y="121.2">* Compliant with RoHS.</text>
<text x="110.2" y="140">Recognized E60389</text>
<text x="110.2" y="146.1">Certified LR20812</text>
</g>
<text font-size="2.5" fill="#fff" x="177.3" y="12">Emboss Tape</text>
<g font-size="2.5" fill="#231f20">
<text x="133.7" y="69.2">-</text>
<text x="145.2" y="69.2">+</text>
<text x="13.2" y="205.8">Note: 1. The above figure is the figure viewed from the connector mounting side.</text>
<text x="19.7" y="208.8">2. Tolerances are non-cumulative: ±0.05mm for all centers.</text>
<text x="19.7" y="211.8">3. The dimensions above should serve as a guideline. Contact JST for details.</text>
<text x="105.2" y="245.3">RoHS compliance</text>
<text x="105.2" y="248.3">Note: Contact JST for gold-plated products.</text>
<text x="105.2" y="275.6">Note: *Strip-crimp applicator</text>
<text x="111.8" y="278.6">Contact JST for applicable wires in case that it is not usable due to wire size.</text>
</g>
<g font-size="2.5">
<text x="112.3" y="226.1">Model No.</text>
<text x="136.1" y="227.8">mm</text>
<text x="148.3" y="224.3">Applicable wire</text>
<text x="149.8" y="227.8">AWG#</text>
<text x="162.6" y="227.8">Insulation O.D. (mm)</text>
<text x="184.2" y="224.6">Q'ty /</text>
<text x="185" y="227.8">reel</text>
<text x="108" y="231.2">SSH-003T-P0.2-H</text>
<text x="138.1" y="236.8">Material and Finish</text>
<text x="111" y="263.3">Contact</text>
<text x="125.8" y="261.8">Crimping</text>
<text x="158.4" y="261.2">Applicator</text>
<text x="126" y="264.9">machine</text>
<text x="135.6" y="264.7">Crimp applicator</text>
<text x="161" y="264.7">Dies</text>
<text x="173.7" y="264.7">Crimp applicator with dies</text>
<text x="106.4" y="270">SSH-003T-P0.2-H</text>
</g>
<g font-size="2.1">
<text x="132.7" y="231.2">0.032～0.08</text>
<text x="150.1" y="231.2">32～28</text>
<text x="167.6" y="231.2">0.4～0.8</text>
<text x="183.7" y="231.2">23,000</text>
<text x="127" y="241">Phosphor bronze, tin-plated (reflow treatment)</text>
<text x="138.5" y="268.1">MKS-L-10-3</text>
<text x="154.9" y="268.1">MK/SSH/L-003-02</text>
<text x="173.7" y="268.1">APLMK SSH/L003-02</text>
<text x="126.4" y="270">AP-K2N</text>
<text x="139.7" y="271.6">*MKS-SC</text>
<text x="155" y="271.6">SC/SSH/L-003-02</text>
<text x="173.8" y="271.6">APLSC SSH/L003-02</text>
</g>
<g font-size="1.9">
<text x="21.3" y="173.7">Header outline</text>
<text x="83.4" y="169.2">2.9</text>
<text x="125.6" y="172.9">0.7</text>
<text x="139.3" y="172.9">1.2</text>
<text x="56" y="175.2" transform="rotate(-90 56 175.2)">0.2</text>
<text x="109.6" y="176.4">0.6</text>
<text x="123.5" y="176.4">1</text>
<text x="59.9" y="182.8" transform="rotate(-90 59.9 182.8)">1.8</text>
<text x="63.5" y="184.2" transform="rotate(-90 63.5 184.2)">2.65</text>
<text x="67.1" y="185.9" transform="rotate(-90 67.1 185.9)">4.2</text>
<text x="172.2" y="182.2">6.25</text>
<text x="96.5" y="188.4" transform="rotate(-90 96.5 188.4)">6.3</text>
<text x="24.1" y="194.4">0.6</text>
<text x="38.5" y="194.4">1</text>
<text x="148.5" y="194.1" transform="rotate(-90 148.5 194.1)">4</text>
<text x="152.5" y="193" transform="rotate(-90 152.5 193)">5.55</text>
<text x="189.3" y="193.9" transform="rotate(-90 189.3 193.9)">2.95</text>
<text x="40.3" y="198.8">0.7</text>
<text x="54.5" y="198.8">1.2</text>
<text x="108.9" y="203.5">Header outline</text>
<text x="144.5" y="198.4" transform="rotate(-90 144.5 198.4)">1.8</text>
<text x="140.6" y="205.7" transform="rotate(-90 140.6 205.7)">0.2</text>
<text x="44.8" y="239.5">3.9</text>
<text x="32.3" y="245.7">0.5</text>
<text x="38.6" y="242.5">2</text>
<text x="42.3" y="245.7">0.8</text>
<text x="52.5" y="245.7">1.55</text>
<text x="53.3" y="242.5">1.6</text>
<text x="74.3" y="245.7">0.8</text>
<text x="64" y="257.1" transform="rotate(-90 64 257.1)">1.35</text>
<text x="79.1" y="264.1">0.45</text>
</g>
<text font-size="1.4" x="140.2" y="227.3">2</text>
<g font-size="1.1">
<text x="42.6" y="65.1" transform="rotate(-150 42.6 65.1)">2</text>
<text x="44.3" y="66.1" transform="rotate(-150 44.3 66.1)">3</text>
<text x="45.9" y="67.1" transform="rotate(-150 45.9 67.1)">4</text>
<text x="47.6" y="68" transform="rotate(-150 47.6 68)">5</text>
<text x="49.3" y="69" transform="rotate(-150 49.3 69)">6</text>
<text x="51" y="70" transform="rotate(-150 51 70)">7</text>
<text x="52.6" y="70.9" transform="rotate(-150 52.6 70.9)">8</text>
<text x="54.3" y="71.9" transform="rotate(-150 54.3 71.9)">9</text>
<text x="56.3" y="73" transform="rotate(-150 56.3 73)">10</text>
<text x="58" y="74" transform="rotate(-150 58 74)">11</text>
<text x="59.7" y="75" transform="rotate(-150 59.7 75)">12</text>
<text x="61.3" y="75.9" transform="rotate(-150 61.3 75.9)">13</text>
<text x="63" y="76.9" transform="rotate(-150 63 76.9)">14</text>
<text x="64.7" y="77.9" transform="rotate(-150 64.7 77.9)">15</text>
</g>
<g font-size="1">
<text x="55.4" y="172.4" transform="rotate(-90 55.4 172.4)">±0.1</text>
<text x="128.5" y="172.1">±0.1</text>
<text x="142.2" y="172.1">±0.1</text>
<text x="59.1" y="179.9" transform="rotate(-90 59.1 179.9)">±0.1</text>
<text x="112.5" y="175.7">±0.05</text>
<text x="124.5" y="175.7">±0.05</text>
<text x="62.7" y="180.4" transform="rotate(-90 62.7 180.4)">±0.1</text>
<text x="66.3" y="183" transform="rotate(-90 66.3 183)">±0.1</text>
<text x="151.5" y="189.1" transform="rotate(-90 151.5 189.1)">±0.1</text>
<text x="26.9" y="193.6">±0.05</text>
<text x="39.6" y="193.7">±0.05</text>
<text x="43.1" y="197.9">±0.1</text>
<text x="57.3" y="197.9">±0.1</text>
<text x="142.9" y="195.5" transform="rotate(-90 142.9 195.5)">±0.1</text>
<text x="147.7" y="192.7" transform="rotate(-90 147.7 192.7)">±0.1</text>
<text x="139.7" y="202.8" transform="rotate(-90 139.7 202.8)">±0.1</text>
</g>
</svg>
